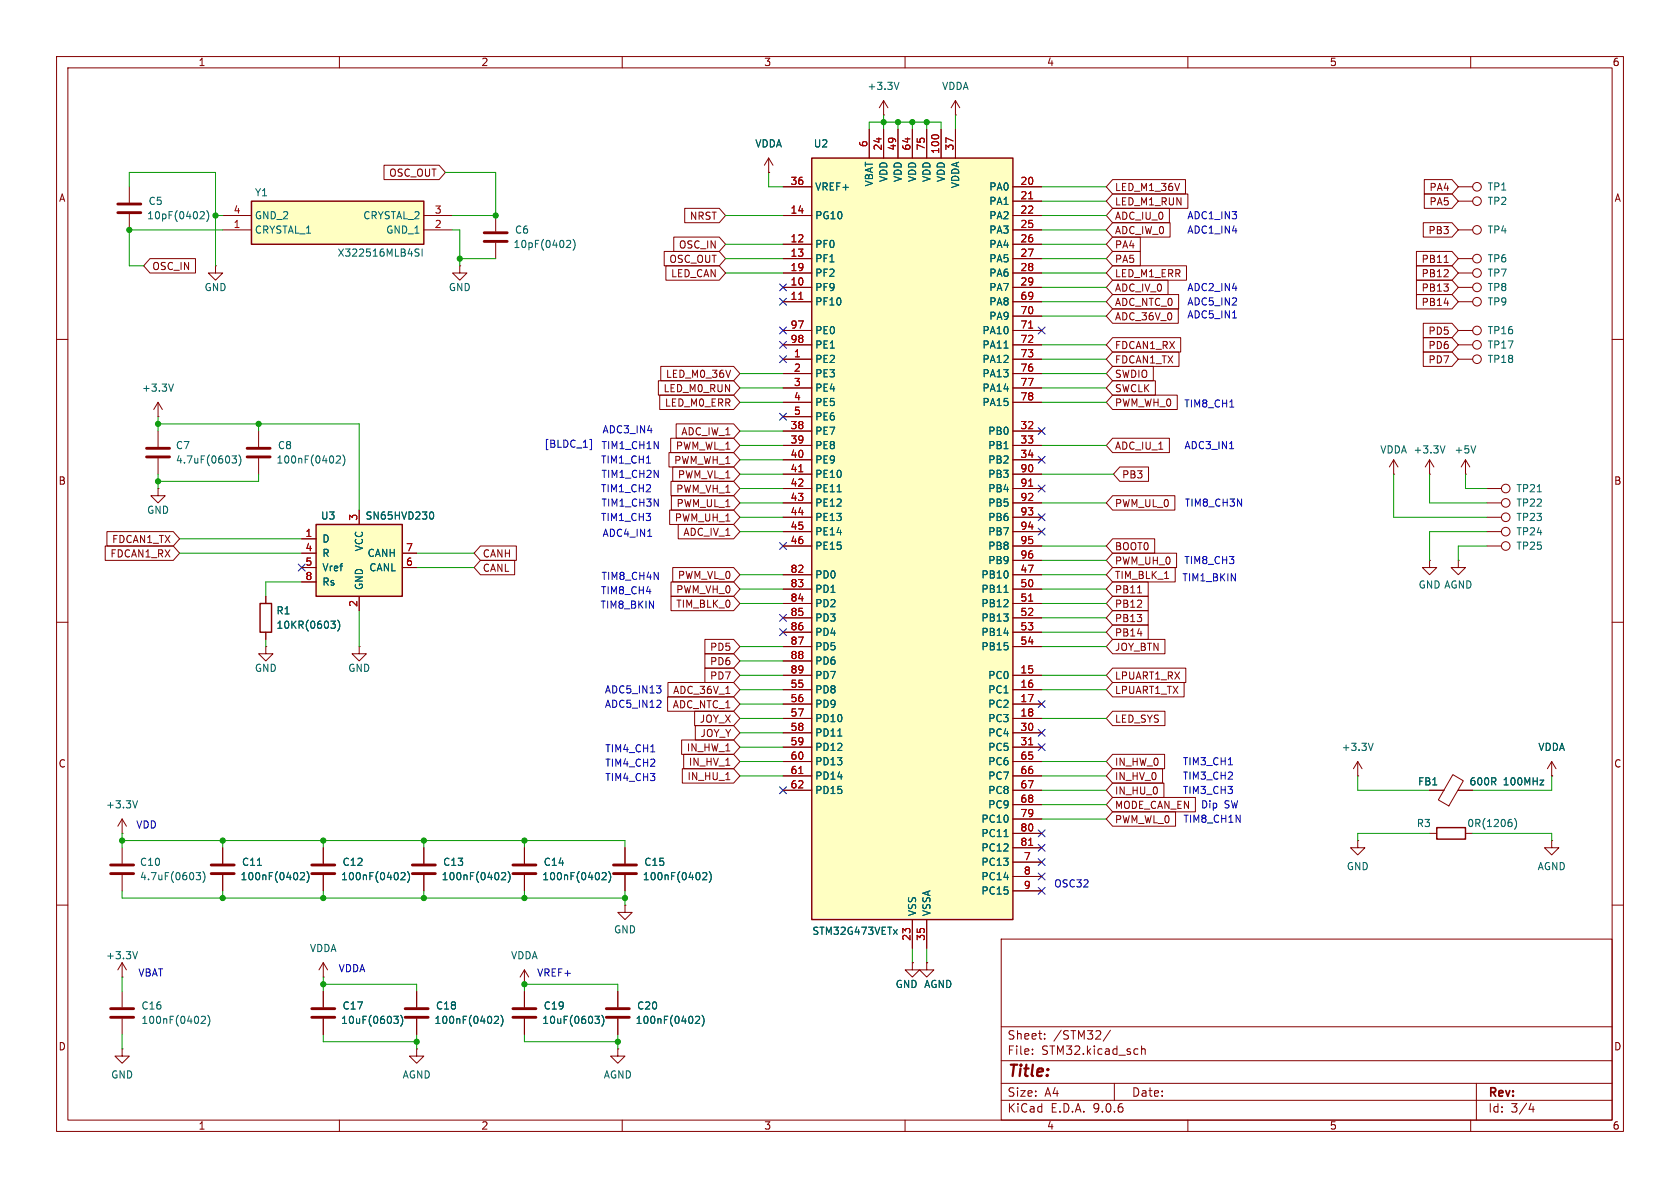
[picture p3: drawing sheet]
<svg xmlns="http://www.w3.org/2000/svg" width="297mm" height="210mm" viewBox="0 0 297 210" stroke-linecap="round" stroke-linejoin="round" font-family="sans-serif">
<g fill="none" stroke="#840000" stroke-width=".18">
<path d="M10 10h277v190h-277zM12 12h273v186h-273zM60 10v2M110 10v2M156.2 17.8l-.8 1.3M156.2 17.8l.8 1.3M156.2 17.8v2.5M160 10v2M210 10v2M260 10v2M156.2 20.3h.1M257.8 35.6h2.5"/>
<path d="M257.8 50.8h2.5M257.8 53.3h2.5M257.8 48.3h2.5M257.8 58.4h2.5M10 60h2M257.8 63.5h2.5M257.8 61h2.5M285 60h2M252.7 83.8h.1M252.7 81.3l-.7 1.3M252.7 81.3l.8 1.3M252.7 81.3v2.5"/>
<path d="M10 110h2M285 110h2M92.7 149.9v2.8M92.7 154.7v2.8M240 148.6v1.3h1.3l-1.3 1.2-1.2-1.2h1.2M240 148.6h.1M10 160h2M92.7 174h.1M92.7 171.5l-.8 1.2M92.7 171.5l.8 1.2M92.7 171.5v2.5M92.7 175.3v2.8"/>
<path d="M109.2 175.3v2.8M161.3 170.2v1.3h1.3l-1.3 1.2-1.3-1.2h1.3M161.3 170.2h.1M177 166h108v32h-108zM285 160h2M60 198v2M92.7 180.1v2.8M109.2 185.4v1.3h1.3l-1.3 1.3-1.3-1.3h1.3M109.2 185.4h.1M109.2 180.1v2.8M110 198v2M160 198v2"/>
<path d="M177 194.5h108M177 191.5h108M177 187.5h108M177 181.5h108M182.5 186.3v.1M182.5 185.5v.1M184.7 183.6v.1M184.7 182.8v.1M196.3 182.1l-1.3 2M197 191.5v3M201.8 184.9v1.5M201.8 185.5l.2-.1 .4 .1 .1 .9"/>
<path d="M210 198v2M260 198v2M261 191.5v6.5M270.7 195l-.4 1.1h.9M271 195.6v1"/>
<circle cx="261.1" cy="35.6" r=".76"/>
<circle cx="261.1" cy="53.3" r=".76"/>
<circle cx="261.1" cy="48.3" r=".76"/>
<circle cx="261.1" cy="58.4" r=".76"/>
<circle cx="261.1" cy="50.8" r=".76"/>
<circle cx="261.1" cy="61" r=".76"/>
<circle cx="261.1" cy="63.5" r=".76"/>
</g>
<path d="M158.9 14.5l-.4 1.3M255.5 78.8l-.5 1.3M106.5 154.4l.4-.2 .3 .4-.8 .9h.8M107.6 154.1a1.46 1.46 0 0 1 0 1.9M105.2 179.6h.8l-.5 .5 .4 .2 .1 .4-.3 .2h-.3M106.4 179.5a1.46 1.46 0 0 1 0 1.9M123 179.8l.4-.2 .3 .4-.8 .9h.8M124.1 179.5a1.46 1.46 0 0 1 0 1.9" fill="none" stroke="#006464" stroke-width=".18"/>
<path d="M90.7 152.9h4M90.7 154.4h4M90.7 178.3h4M90.7 179.8h4M107.2 178.3h4.1M107.2 179.8h4.1" fill="none" stroke="#840000" stroke-width=".51"/>
<path d="M143.5 27.9h35.6v134.7h-35.6z" fill="#ffffc2"/>
<path d="M143.5 27.9h35.6v134.7h-35.6zM46 106.7h2v5.1h-2zM254 146.3h5.1v2h-5.1z" fill="none" stroke="#840000" stroke-width=".25"/>
<g fill="none" stroke="#840000" stroke-width=".18">
<path d="M168.9 17.8v2.5M168.9 17.8l-.8 1.3M168.9 17.8l.8 1.3M22.9 33v2.8M22.9 37.8v2.8M87.6 38.1v2.8M135.9 30.5h.1M135.9 27.9l-.8 1.3M135.9 27.9l.8 1.3M135.9 27.9v2.6M138.4 33h5.1M138.4 38.1h5.1"/>
<path d="M153.7 22.9v5M156.2 22.9v5M158.7 22.9v5M161.3 22.9v5M163.8 22.9v5M166.4 22.9v5M168.9 20.3h.1M168.9 22.9v5M179.1 33h5M179.1 38.1h5M179.1 35.6h5M257.8 33h2.5"/>
<path d="M38.1 47v1.3h1.3l-1.3 1.2-1.3-1.2h1.3M38.1 47h.1M81.3 47v1.3h1.2l-1.2 1.2-1.3-1.2h1.3M81.3 47h.1M87.6 42.9v2.8M138.4 43.2h5.1M138.4 45.7h5.1M138.4 48.3h5.1M138.4 50.8h5.1M138.4 53.3h5.1M138.4 58.4h5.1M179.1 43.2h5"/>
<path d="M179.1 45.7h5M179.1 48.3h5M179.1 50.8h5M179.1 53.3h5M179.1 58.4h5M179.1 40.6h5M179.1 55.9h5M257.8 45.7h2.5M257.8 40.6h2.5M27.9 73.7h.1M27.9 71.1l-.7 1.3M27.9 71.1l.8 1.3"/>
<path d="M27.9 71.1v2.6M27.9 76.2v2.8M45.7 76.2v2.8M138.4 61h5.1M138.4 63.5h5.1M138.4 66h5.1M138.4 68.6h5.1M138.4 71.1h5.1M138.4 73.7h5.1M138.4 76.2h5.1M138.4 78.7h5.1M179.1 61h5"/>
<path d="M179.1 63.5h5M179.1 66h5M179.1 68.6h5M179.1 71.1h5M179.1 76.2h5M179.1 78.7h5M27.9 86.4v1.2h1.3l-1.3 1.3-1.2-1.3h1.2M27.9 86.4h.1M27.9 81v2.8M45.7 81v2.8M138.4 81.3h5.1M138.4 83.8h5.1"/>
<path d="M138.4 86.4h5.1M138.4 88.9h5.1M138.4 91.4h5.1M138.4 94h5.1M138.4 96.5h5.1M179.1 81.3h5M179.1 83.8h5M179.1 86.4h5M179.1 88.9h5M179.1 91.4h5M179.1 94h5M179.1 96.5h5"/>
<path d="M179.1 99.1h5M246.4 83.8h.1M246.4 81.3l-.8 1.3M246.4 81.3l.7 1.3M246.4 81.3v2.5M252.7 99.1v1.2h1.3l-1.3 1.3-1.2-1.3h1.2M252.7 99.1h.1M257.8 99.1v1.2h1.3l-1.3 1.3-1.3-1.3h1.3M257.8 99.1h.1M259.1 83.8h.1M259.1 81.3l-.8 1.3M259.1 81.3l.7 1.3"/>
<path d="M259.1 81.3v2.5M262.9 86.4h2.5M262.9 88.9h2.5M262.9 91.4h2.5M262.9 94h2.5M262.9 96.5h2.5M47 105.4v1.3M47 111.8v1.2M63.5 114.3v1.3h1.3l-1.3 1.2-1.3-1.2h1.3M63.5 114.3h.1M138.4 101.6h5.1M138.4 104.1h5.1"/>
<path d="M138.4 106.7h5.1M138.4 109.2h5.1M138.4 111.8h5.1M138.4 114.3h5.1M138.4 116.8h5.1M138.4 119.4h5.1M179.1 101.6h5M179.1 104.1h5M179.1 106.7h5M179.1 109.2h5M179.1 111.8h5M179.1 114.3h5"/>
<path d="M179.1 119.4h5M138.4 121.9h5.1M138.4 124.5h5.1M138.4 127h5.1M138.4 129.5h5.1M138.4 132.1h5.1M138.4 134.6h5.1M138.4 137.2h5.1M138.4 139.7h5.1M179.1 121.9h5M179.1 124.5h5M179.1 127h5"/>
<path d="M179.1 129.5h5M179.1 132.1h5M179.1 134.6h5M179.1 137.2h5M179.1 139.7h5M240 137.2h.1M240 134.6l-.7 1.3M240 134.6l.8 1.3M240 134.6v2.6M252.7 139.7h2.6M256.8 136.9l1.9 1.1-2.6 4.5-1.8-1.1zM257.8 139.7h2.5"/>
<path d="M274.3 137.2h.1M274.3 134.6l-.7 1.3M274.3 134.6l.8 1.3M274.3 134.6v2.6M21.6 147.3h.1M21.6 144.8l-.8 1.3M21.6 144.8l.8 1.3M21.6 144.8v2.5M21.6 149.9v2.8M21.6 154.7v2.8M39.4 149.9v2.8M39.4 154.7v2.8"/>
<path d="M57.1 149.9v2.8M57.1 154.7v2.8M110.5 149.9v2.8M110.5 154.7v2.8M179.1 142.2h5M179.1 144.8h5M179.1 147.3h5M179.1 149.9h5M179.1 152.4h5M179.1 154.9h5M179.1 157.5h5M252.7 147.3h1.3"/>
<path d="M274.3 148.6v1.3h1.3l-1.3 1.2-1.3-1.2h1.3M274.3 148.6h.1M21.6 172.7h.1M21.6 170.2v2.5M21.6 175.3v2.8M21.6 170.2l-.8 1.3M21.6 170.2l.8 1.3M57.1 172.7h.1M57.1 170.2v2.5M57.1 175.3v2.8M57.1 170.2l-.7 1.3M57.1 170.2l.8 1.3"/>
<path d="M73.7 175.3v2.8M110.5 160v1.3h1.3l-1.3 1.3-1.3-1.3h1.3M110.5 160h.1M161.3 162.6v5M163.8 170.2v1.3h1.3l-1.3 1.2-1.2-1.2h1.2M163.8 170.2h.1M163.8 162.6v5M21.6 185.4v1.3h1.3l-1.3 1.3-1.3-1.3h1.3M21.6 185.4h.1M21.6 180.1v2.8M57.1 180.1v2.8M73.7 185.4v1.3h1.2l-1.2 1.3-1.3-1.3h1.3"/>
<path d="M73.7 185.4h.1M73.7 180.1v2.8"/>
<circle cx="261.1" cy="33" r=".76"/>
<circle cx="261.1" cy="40.6" r=".76"/>
<circle cx="261.1" cy="45.7" r=".76"/>
<circle cx="266.2" cy="94" r=".76"/>
<circle cx="266.2" cy="86.4" r=".76"/>
<circle cx="266.2" cy="96.5" r=".76"/>
<circle cx="266.2" cy="91.4" r=".76"/>
<circle cx="266.2" cy="88.9" r=".76"/>
</g>
<path d="M181.9 35.1h.7M141.2 52.9h.7M181.9 58h.7M141.2 83.4h.7M181.9 85.9h.7M181.9 106.3h.7M141.2 136.7h.7M181.9 131.7h.7M181.9 149.4h.7" fill="none" stroke="#a90000" stroke-width=".18"/>
<g fill="none" stroke="#006464" stroke-width=".18">
<path d="M35.5 37.5l.4-.1 .2 .4-.8 .9h.8M36.5 37.2a1.46 1.46 0 0 1 0 2M100.2 42.6l.4-.1 .3 .4-.8 .9h.8M101.3 42.3a1.46 1.46 0 0 1 0 1.9M30.7 67.9l-.5 1.3M177.5 61.5h.7M260.9 78.8l-.4 1.3M41 80.6h.8l-.4 .5 .3 .1v.5l-.1 .2-.5-.1M42.2 80.4a1.46 1.46 0 0 1 0 1.9M59.5 80.7l.4-.1 .3 .4-.8 .9h.8M60.6 80.4a1.46 1.46 0 0 1 0 1.9M148 86.9h.7"/>
<path d="M271.8 86.9h.7M58.5 109.8h.8l-.4 .5 .3 .1 .1 .4-.3 .3h-.3M59.7 109.6a1.46 1.46 0 0 1 0 2M177.5 104.7h.7M148.1 130.1h.7M242.8 131.4l-.5 1.3M272.3 137.9h.6l-.6 .9h.6M24.3 141.5l-.4 1.3M34.7 154.2h.8l-.5 .5 .4 .2v.5l-.2 .1h-.5M35.9 154.1a1.46 1.46 0 0 1 0 1.9M45.5 153h.7M53.1 154.4l.5-.2 .2 .4-.7 .9h.7"/>
<path d="M54.3 154.1a1.46 1.46 0 0 1 0 1.9M70.9 154.4l.5-.2 .2 .4-.8 .9h.8M72 154.1a1.46 1.46 0 0 1 0 1.9M124.2 154.4l.5-.2 .3 .4-.8 .9h.8M125.4 154.1a1.46 1.46 0 0 1 0 1.9M177.5 147.9h.7M267 144.9h.2M267.1 145.3l.2 .3v.3l-.2 .2M267.7 144.7a1.46 1.46 0 0 1 0 1.9M24.3 168.2l-.4 1.3M35.6 179.8l.5-.2 .2 .4-.8 .9h.8M36.7 179.5a1.46 1.46 0 0 1 0 1.9"/>
<path d="M69.6 179.6h.8l-.4 .5 .3 .2 .1 .4-.2 .2h-.4M70.8 179.5a1.46 1.46 0 0 1 0 1.9M87.4 179.8l.5-.2 .2 .4-.8 .9h.8M88.6 179.5a1.46 1.46 0 0 1 0 1.9M158 164.3l.6 .9M158.6 164.3l-.6 .9"/>
</g>
<g fill="none" stroke="#840000" stroke-width=".51">
<path d="M20.8 36.1h4.1M20.8 37.6h4.1M85.6 41.1h4.1M85.6 42.7h4.1M25.9 79.2h4.1M43.7 79.2h4.1M25.9 80.8h4.1M43.7 80.8h4.1M19.6 152.9h4M19.6 154.4h4M37.3 152.9h4.1M37.3 154.4h4.1"/>
<path d="M55.1 152.9h4.1M55.1 154.4h4.1M108.5 152.9h4M108.5 154.4h4M19.6 178.3h4M19.6 179.8h4M55.1 178.3h4.1M55.1 179.8h4.1M71.6 178.3h4.1M71.6 179.8h4.1"/>
</g>
<path d="M55.9 92.7h15.2v12.7h-15.2z" fill="#ffffc2"/>
<path d="M55.9 92.7h15.2v12.7h-15.2z" fill="none" stroke="#840000" stroke-width=".25"/>
<path d="M53.3 95.3h2.6M53.3 97.8h2.6M63.5 90.2v2.5M71.1 97.8h2.6M53.3 100.3h2.6M53.3 102.9h2.6M63.5 105.4v2.6M71.1 100.3h2.6" fill="none" stroke="#840000" stroke-width=".18"/>
<path d="M76.1 90.6l.1-.1a.68 .68 0 0 1 .5 .6 .68 .68 0 0 1-.5 .7l-.1-.1" fill="none" stroke="#006464" stroke-width=".18"/>
<path d="M44.4 35.6h30.5v7.6h-30.5z" fill="#ffffc2"/>
<path d="M44.4 35.6h30.5v7.6h-30.5z" fill="none" stroke="#840000" stroke-width=".25"/>
<g fill="none" stroke="#840000" stroke-width=".18">
<path d="M39.4 38.1h5M67.9 29.2h9.7l1.1 1.3-1.1 1.3h-9.7zM74.9 38.1h5.1M121 36.8h6.2l1.1 1.3-1.1 1.3h-6.2zM135.9 30.5h.1M138.4 38.1h5.1M138.4 33h5.1M153.7 22.9v5M156.2 22.9v5M158.7 22.9v5M161.3 22.9v5M163.8 22.9v5"/>
<path d="M166.4 22.9v5M168.9 22.9v5M179.1 38.1h5M179.1 33h5M179.1 35.6h5M196.7 39.4h10.2v2.5h-10.2l-1.1-1.3zM196.7 36.8h10v2.6h-10l-1.1-1.3zM196.7 34.3h13.3v2.5h-13.3l-1.1-1.2zM196.7 31.7h12.9v2.6h-12.9l-1.1-1.3zM251.6 39.4h5.1l1.1 1.2-1.1 1.3h-5.1zM251.8 34.3h4.9l1.1 1.3-1.1 1.2h-4.9zM251.8 31.7h4.9l1.1 1.3-1.1 1.3h-4.9z"/>
<path d="M26.5 45.7h8.1v2.6h-8.1l-1.1-1.3zM39.4 40.6h5M74.9 40.6h5.1M117.4 44.4h9.8l1.1 1.3-1.1 1.3h-9.8zM117.7 47h9.5l1.1 1.3-1.1 1.2h-9.5zM119.1 41.9h8.1l1.1 1.3-1.1 1.3h-8.1zM138.4 43.2h5.1M138.4 45.7h5.1M138.4 48.3h5.1M138.4 50.8h5.1M138.4 53.3h5.1M138.4 58.4h5.1"/>
<path d="M179.1 40.6h5M179.1 43.2h5M179.1 45.7h5M179.1 48.3h5M179.1 50.8h5M179.1 53.3h5M179.1 58.4h5M179.1 55.9h5M196.7 59.7h12v2.5h-12l-1.1-1.2zM196.7 54.6h11.6v2.6h-11.6l-1.1-1.3zM196.7 44.4h4.9v2.6h-4.9l-1.1-1.3zM196.7 41.9h4.9v2.6h-4.9l-1.1-1.3z"/>
<path d="M196.7 52.1h11.7v2.5h-11.7l-1.1-1.3zM196.7 47h13.1v2.5h-13.1l-1.1-1.2zM196.7 49.5h9.8v2.6h-9.8l-1.1-1.3zM250.4 52.1h6.3l1.1 1.2-1.1 1.3h-6.3zM250.4 49.5h6.3l1.1 1.3-1.1 1.3h-6.3zM250.4 47h6.3l1.1 1.3-1.1 1.2h-6.3zM250.4 44.4h6.3l1.1 1.3-1.1 1.3h-6.3zM251.6 57.1h5.1l1.1 1.3-1.1 1.3h-5.1zM251.6 59.7h5.1l1.1 1.3-1.1 1.2h-5.1zM255.3 46.4h.7M116.4 67.3h13.3l1.1 1.3-1.1 1.3h-13.3zM116.6 69.8h13.1l1.1 1.3-1.1 1.3h-13.1z"/>
<path d="M116.8 64.8h12.9l1.1 1.2-1.1 1.3h-12.9zM118.6 77.5h11.1l1.1 1.2-1.1 1.3h-11.1zM119.5 74.9h10.2l1.1 1.3-1.1 1.3h-10.2zM138.4 61h5.1M138.4 63.5h5.1M138.4 66h5.1M138.4 68.6h5.1M138.4 71.1h5.1M138.4 73.7h5.1M138.4 76.2h5.1M138.4 78.7h5.1M179.1 61h5"/>
<path d="M179.1 63.5h5M179.1 66h5M179.1 68.6h5M179.1 71.1h5M179.1 76.2h5M179.1 78.7h5M196.7 69.8h11.4v2.6h-11.4l-1.1-1.3zM196.7 67.3h7.6v2.6h-7.6l-1.1-1.3zM196.7 64.8h7.2v2.5h-7.2l-1.1-1.3zM196.7 62.2h11.7v2.6h-11.7l-1.1-1.3zM196.7 77.5h10v2.5h-10l-1.1-1.3zM251.6 62.2h5.1l1.1 1.3-1.1 1.3h-5.1z"/>
<path d="M18.6 96.5h12l1.1 1.3-1.1 1.3h-12zM18.9 94h11.7l1.1 1.3-1.1 1.2h-11.7zM53.3 95.3h2.6M53.3 97.8h2.6M63.5 90.2v2.5M71.1 97.8h2.6M84.9 99.1h6.1v2.5h-6.1l-1.1-1.3zM84.9 96.5h6.4v2.6h-6.4l-1.1-1.3zM118.3 80h11.4l1.1 1.3-1.1 1.3h-11.4zM118.4 90.2h11.3l1.1 1.2-1.1 1.3h-11.3zM118.6 85.1h11.1l1.1 1.3-1.1 1.2h-11.1zM118.7 87.6h11l1.1 1.3-1.1 1.3h-11z"/>
<path d="M118.9 82.5h10.8l1.1 1.3-1.1 1.3h-10.8zM119.9 92.7h9.8l1.1 1.3-1.1 1.3h-9.8zM138.4 81.3h5.1M138.4 83.8h5.1M138.4 86.4h5.1M138.4 88.9h5.1M138.4 91.4h5.1M138.4 94h5.1M138.4 96.5h5.1M179.1 81.3h5M179.1 83.8h5M179.1 86.4h5"/>
<path d="M179.1 88.9h5M179.1 91.4h5M179.1 94h5M179.1 96.5h5M179.1 99.1h5M196.7 87.6h11v2.6h-11l-1.1-1.3zM196.7 97.8h11.3v2.5h-11.3l-1.1-1.2zM196.7 95.2h7.4v2.6h-7.4l-1.1-1.3zM198 82.5h5v2.6h-5l-1.2-1.3zM47 114.3v1.3h1.3l-1.3 1.2-1.3-1.2h1.3M47 114.3h.1M47 105.4v1.3"/>
<path d="M47 111.8v1.2M53.3 100.3h2.6M53.3 102.9h2.6M63.5 105.4v2.6M71.1 100.3h2.6M118.6 102.9h11.1l1.1 1.2-1.1 1.3h-11.1zM118.6 105.4h11.1l1.1 1.3-1.1 1.3h-11.1zM118.9 100.3h10.8l1.1 1.3-1.1 1.3h-10.8zM124.6 118.1h5.1l1.1 1.3-1.1 1.3h-5.1zM124.6 115.6h5.1l1.1 1.2-1.1 1.3h-5.1zM124.6 113h5.1l1.1 1.3-1.1 1.3h-5.1zM138.4 101.6h5.1"/>
<path d="M138.4 104.1h5.1M138.4 106.7h5.1M138.4 109.2h5.1M138.4 111.8h5.1M138.4 114.3h5.1M138.4 116.8h5.1M138.4 119.4h5.1M179.1 101.6h5M179.1 104.1h5M179.1 106.7h5M179.1 109.2h5M179.1 111.8h5"/>
<path d="M179.1 114.3h5M179.1 119.4h5M196.7 118.1h12.9v2.6h-12.9l-1.1-1.3zM196.7 110.5h6.3v2.5h-6.3l-1.1-1.2zM196.7 113h9.2v2.6h-9.2l-1.1-1.3zM196.7 100.3h11.1v2.6h-11.1l-1.1-1.3zM196.7 105.4h6.3v2.6h-6.3l-1.1-1.3zM196.7 107.9h6.3v2.6h-6.3l-1.1-1.3zM196.7 102.9h6.3v2.5h-6.3l-1.1-1.3zM201.1 104.8h.7M118 123.2h11.7l1.1 1.3-1.1 1.2h-11.7zM118.1 120.6h11.6l1.1 1.3-1.1 1.3h-11.6z"/>
<path d="M120.5 130.8h9.2l1.1 1.3-1.1 1.3h-9.2zM120.6 135.9h9.1l1.1 1.3-1.1 1.2h-9.1zM120.9 133.3h8.8l1.1 1.3-1.1 1.3h-8.8zM122.8 125.7h6.9l1.1 1.3-1.1 1.3h-6.9zM122.9 128.3h6.8l1.1 1.2-1.1 1.3h-6.8zM128.3 137.8h.7M128.3 122.6h.7M138.4 139.7h5.1M138.4 121.9h5.1M138.4 124.5h5.1M138.4 127h5.1M138.4 129.5h5.1"/>
<path d="M138.4 132.1h5.1M138.4 134.6h5.1M138.4 137.2h5.1M179.1 139.7h5M179.1 121.9h5M179.1 124.5h5M179.1 127h5M179.1 129.5h5M179.1 132.1h5M179.1 134.6h5M179.1 137.2h5M196.7 135.9h8.8v2.5h-8.8l-1.1-1.2z"/>
<path d="M196.7 125.7h9.2v2.6h-9.2l-1.1-1.3zM196.7 133.3h9.2v2.6h-9.2l-1.1-1.3zM196.7 120.6h12.6v2.6h-12.6l-1.1-1.3zM196.7 138.4h9.1v2.6h-9.1l-1.1-1.3zM252.7 139.7h2.6M257.8 139.7h2.5M274.3 137.2h.1M39.4 149.9v2.8M39.4 154.7v2.8M57.1 149.9v2.8M57.1 154.7v2.8M74.9 149.9v2.8"/>
<path d="M74.9 154.7v2.8M92.7 149.9v2.8M92.7 154.7v2.8M110.5 149.9v2.8M110.5 154.7v2.8M179.1 142.2h5M179.1 144.8h5M179.1 147.3h5M179.1 149.9h5M179.1 152.4h5M179.1 154.9h5M179.1 157.5h5"/>
<path d="M196.7 141h14.6v2.5h-14.6l-1.1-1.3zM196.7 143.5h11.1v2.6h-11.1l-1.1-1.3zM57.1 175.3v2.8M73.7 175.3v2.8M92.7 175.3v2.8M109.2 175.3v2.8M161.3 170.2h.1M161.3 162.6v5M163.8 170.2h.1M163.8 162.6v5M57.1 180.1v2.8M73.7 180.1v2.8"/>
<path d="M92.7 180.1v2.8M109.2 180.1v2.8"/>
</g>
<g fill="none" stroke="#006464" stroke-width=".18">
<path d="M73.4 44.5l.6 .2 .1 .3-.3 .3-.4-.1M74.1 44.1l-.5-.1-.2 .1M74.6 44v1.3M177.5 61.5h.7M76.1 90.6l.1-.1a.68 .68 0 0 1 .5 .6 .68 .68 0 0 1-.5 .7l-.1-.1M148 86.9h.7M58.5 109.8h.8l-.4 .5 .3 .1 .1 .4-.3 .3h-.3M59.7 109.6a1.46 1.46 0 0 1 0 2M177.5 104.7h.7M148.1 130.1h.7M272.3 137.9h.6l-.6 .9h.6M45.5 153h.7"/>
<path d="M53.1 154.4l.5-.2 .2 .4-.7 .9h.7M54.3 154.1a1.46 1.46 0 0 1 0 1.9M70.9 154.4l.5-.2 .2 .4-.8 .9h.8M72 154.1a1.46 1.46 0 0 1 0 1.9M88.7 154.4l.5-.2 .2 .4-.8 .9h.8M89.8 154.1a1.46 1.46 0 0 1 0 1.9M106.5 154.4l.4-.2 .3 .4-.8 .9h.8M107.6 154.1a1.46 1.46 0 0 1 0 1.9M124.2 154.4l.5-.2 .3 .4-.8 .9h.8M125.4 154.1a1.46 1.46 0 0 1 0 1.9M177.5 147.9h.7M69.6 179.6h.8l-.4 .5 .3 .2 .1 .4-.2 .2h-.4"/>
<path d="M70.8 179.5a1.46 1.46 0 0 1 0 1.9M87.4 179.8l.5-.2 .2 .4-.8 .9h.8M88.6 179.5a1.46 1.46 0 0 1 0 1.9M105.2 179.6h.8l-.5 .5 .4 .2 .1 .4-.3 .2h-.3M106.4 179.5a1.46 1.46 0 0 1 0 1.9M123 179.8l.4-.2 .3 .4-.8 .9h.8M124.1 179.5a1.46 1.46 0 0 1 0 1.9M158 164.3l.6 .9M158.6 164.3l-.6 .9"/>
</g>
<path d="M72.9 152.9h4.1M72.9 154.4h4.1" fill="none" stroke="#840000" stroke-width=".51"/>
<g fill="none" stroke="#009600" stroke-width=".18">
<path d="M22.9 33v-2.5h15.2v16.5M38.1 38.1h1.3M78.7 30.5h8.9v7.6h-7.6M128.3 38.1h10.1M135.9 30.5v2.5h2.5M153.7 22.9v-1.3h12.7v1.3M156.2 20.3v2.6M158.7 21.6v1.3M161.3 21.6v1.3M163.8 21.6v1.3M168.9 20.3v2.6M184.1 35.6h11.5"/>
<path d="M184.1 38.1h11.5M184.1 33h11.5M39.4 40.6h-16.5v6.4h2.5M80 40.6h1.3v6.4M81.3 45.7h6.3M128.3 43.2h10.1M128.3 45.7h10.1M128.3 48.3h10.1M184.1 43.2h11.5M184.1 40.6h11.5M184.1 45.7h11.5M184.1 48.3h11.5"/>
<path d="M184.1 50.8h11.5M184.1 55.9h11.5M184.1 53.3h11.5M27.9 73.7v2.5M27.9 74.9h35.6v15.3M45.7 74.9v1.3M130.8 78.7h7.6M130.8 68.6h7.6M130.8 71.1h7.6M130.8 76.2h7.6M130.8 66h7.6M184.1 78.7h11.5"/>
<path d="M184.1 68.6h11.5M184.1 71.1h11.5M184.1 66h11.5M184.1 61h11.5M184.1 63.5h11.5M27.9 83.8v2.6M31.7 97.8h21.6M31.7 95.3h21.6M45.7 83.8v1.3h-17.8M73.7 97.8h10.1M130.8 86.4h7.6M130.8 94h7.6"/>
<path d="M130.8 83.8h7.6M130.8 81.3h7.6M130.8 88.9h7.6M130.8 91.4h7.6M184.1 83.8h12.7M184.1 88.9h11.5M184.1 96.5h11.5M184.1 99.1h11.5M246.4 83.8v7.6h16.5M252.7 83.8v5.1h10.2M259.1 83.8v2.6h3.8M262.9 94h-10.2v5.1"/>
<path d="M262.9 96.5h-5.1v2.6M47 113v1.3M53.3 102.9h-6.3v2.5M63.5 108v6.3M73.7 100.3h10.1M130.8 101.6h7.6M130.8 106.7h7.6M130.8 104.1h7.6M130.8 114.3h7.6M130.8 116.8h7.6M130.8 119.4h7.6M184.1 101.6h11.5"/>
<path d="M184.1 106.7h11.5M184.1 104.1h11.5M184.1 114.3h11.5M184.1 119.4h11.5M184.1 111.8h11.5M184.1 109.2h11.5M130.8 127h7.6M130.8 134.6h7.6M130.8 137.2h7.6M130.8 132.1h7.6M130.8 124.5h7.6M130.8 121.9h7.6"/>
<path d="M130.8 129.5h7.6M184.1 139.7h11.5M184.1 127h11.5M184.1 134.6h11.5M184.1 137.2h11.5M184.1 121.9h11.5M240 137.2v2.5h12.7M274.3 137.2v2.5h-14M21.6 157.5v1.3h88.9M21.6 148.6h88.9v1.3M21.6 147.3v2.6M39.4 148.6v1.3"/>
<path d="M39.4 157.5v1.3M57.1 148.6v1.3M57.1 157.5v1.3M74.9 148.6v1.3M74.9 157.5v1.3M92.7 148.6v1.3M92.7 157.5v1.3M110.5 157.5v2.5M184.1 144.8h11.5M184.1 142.2h11.5M252.7 147.3h-12.7v1.3M260.3 147.3h14v1.3"/>
<path d="M21.6 172.7v2.6M57.1 174h16.6v1.3M57.1 172.7v2.6M92.7 175.3v-1.3h16.5v1.3M161.3 167.6v2.6M163.8 167.6v2.6M21.6 182.9v2.5M57.1 182.9v1.3h16.6M73.7 182.9v2.5M92.7 182.9v1.3h16.5M109.2 182.9v2.5"/>
</g>
<g fill="none" stroke="#000084" stroke-width=".18">
<path d="M137.8 50.2l1.2 1.2M137.8 57.8l1.2 1.2M137.8 52.7l1.2 1.2M139 50.2l-1.2 1.2M139 57.8l-1.2 1.2M139 52.7l-1.2 1.2M183.5 57.8l1.3 1.2M184.8 57.8l-1.3 1.2M137.8 73.1l1.2 1.2M137.8 60.4l1.2 1.2M137.8 62.9l1.2 1.2M139 73.1l-1.2 1.2"/>
<path d="M139 60.4l-1.2 1.2M139 62.9l-1.2 1.2M183.5 75.6l1.3 1.2M184.8 75.6l-1.3 1.2M52.7 99.7l1.2 1.2M53.9 99.7l-1.2 1.2M137.8 95.9l1.2 1.2M139 95.9l-1.2 1.2M183.5 90.8l1.3 1.2M183.5 93.4l1.3 1.2M183.5 85.8l1.3 1.2M183.5 80.7l1.3 1.2"/>
<path d="M184.8 90.8l-1.3 1.2M184.8 93.4l-1.3 1.2M184.8 85.8l-1.3 1.2M184.8 80.7l-1.3 1.2M137.8 108.6l1.2 1.2M137.8 111.2l1.2 1.2M139 108.6l-1.2 1.2M139 111.2l-1.2 1.2M137.8 139.1l1.2 1.2M139 139.1l-1.2 1.2M183.5 128.9l1.3 1.2M183.5 131.5l1.3 1.2"/>
<path d="M183.5 123.9l1.3 1.2M184.8 128.9l-1.3 1.2M184.8 131.5l-1.3 1.2M184.8 123.9l-1.3 1.2M183.5 149.3l1.3 1.2M183.5 151.8l1.3 1.2M183.5 146.7l1.3 1.2M183.5 156.9l1.3 1.2M183.5 154.3l1.3 1.2M184.8 149.3l-1.3 1.2M184.8 151.8l-1.3 1.2M184.8 146.7l-1.3 1.2"/>
<path d="M184.8 156.9l-1.3 1.2M184.8 154.3l-1.3 1.2"/>
</g>
<path d="M217.9 56.2h.7M104.3 77.7h.3v1.8h-.3M217.4 79.3h.7M217.4 72h.7M114.3 81.9h.7M114.5 94.8h.7M115 132.9h.8M116.1 125h.8M116.1 121.2h.8l-.5 .5M116.8 123.9v.4M116.8 121.8v.6M217.2 135.2h.7" fill="none" stroke="#0000c2" stroke-width=".18"/>
<path d="M181.9 35.1h.7M141.2 52.9h.7M181.9 58h.7M141.2 83.4h.7M181.9 85.9h.7M181.9 106.3h.7M141.2 136.7h.7M181.9 131.7h.7M181.9 149.4h.7" fill="none" stroke="#a90000" stroke-width=".18"/>
<g fill="#009600" stroke="#009600" stroke-width=".18">
<circle cx="158.7" cy="21.6" r=".46"/>
<circle cx="161.3" cy="21.6" r=".46"/>
<circle cx="163.8" cy="21.6" r=".46"/>
<circle cx="156.2" cy="21.6" r=".46"/>
<circle cx="92.7" cy="148.6" r=".46"/>
<circle cx="92.7" cy="158.8" r=".46"/>
<circle cx="92.7" cy="174" r=".46"/>
<circle cx="109.2" cy="184.2" r=".46"/>
<circle cx="110.5" cy="158.8" r=".46"/>
<circle cx="81.3" cy="45.7" r=".46"/>
<circle cx="87.6" cy="38.1" r=".46"/>
<circle cx="39.4" cy="158.8" r=".46"/>
<circle cx="74.9" cy="158.8" r=".46"/>
<circle cx="74.9" cy="148.6" r=".46"/>
<circle cx="57.1" cy="158.8" r=".46"/>
<circle cx="39.4" cy="148.6" r=".46"/>
<circle cx="21.6" cy="148.6" r=".46"/>
<circle cx="57.1" cy="174" r=".46"/>
<circle cx="73.7" cy="184.2" r=".46"/>
<circle cx="27.9" cy="74.9" r=".46"/>
<circle cx="45.7" cy="74.9" r=".46"/>
<circle cx="38.1" cy="38.1" r=".46"/>
<circle cx="22.9" cy="40.6" r=".46"/>
<circle cx="27.9" cy="85.1" r=".46"/>
<circle cx="57.1" cy="148.6" r=".46"/>
</g>
<text font-size="2.8" fill="#840000" x="178" y="190.9">Title:</text>
<g font-size="2.1" fill="#840000">
<text x="178" y="184">Sheet:</text>
<text x="186.2" y="184">/STM32/</text>
<text x="178" y="186.7">File:</text>
<text x="184.1" y="186.7">STM32.kicad_sch</text>
<text x="178" y="196.9">KiCad</text>
<text x="178" y="194.1">Size:</text>
<text x="184.7" y="194.1">A4</text>
<text x="185.7" y="196.9">E.D.A.</text>
<text x="193.3" y="196.9">9.0.6</text>
<text x="200" y="194.1">Date:</text>
<text x="263" y="194.3">Rev:</text>
<text x="263" y="196.9">Id:</text>
<text x="267.1" y="196.9">3/4</text>
</g>
<g font-size="1.8" fill="#840000">
<text x="35" y="11.9">1</text>
<text x="85" y="11.9">2</text>
<text x="135" y="11.9">3</text>
<text x="185" y="11.9">4</text>
<text x="235" y="11.9">5</text>
<text x="285" y="11.9">6</text>
<text x="10.3" y="35.9">A</text>
<text x="68.7" y="31.4">OSC_OUT</text>
<text x="197" y="34">LED_M1_36V</text>
<text x="252.6" y="34">PA4</text>
<text x="285.3" y="35.9">A</text>
<text x="121.9" y="39.1">NRST</text>
<text x="197" y="41.6">ADC_IW_0</text>
<text x="197" y="39.1">ADC_IU_0</text>
<text x="197" y="36.5">LED_M1_RUN</text>
<text x="252.4" y="41.6">PB3</text>
<text x="252.6" y="36.5">PA5</text>
<text x="26.8" y="47.9">OSC_IN</text>
<text x="118.2" y="46.7">OSC_OUT</text>
<text x="119.9" y="44.1">OSC_IN</text>
<text x="197" y="46.7">PA5</text>
<text x="197" y="44.1">PA4</text>
<text x="251.2" y="46.7">PB11</text>
<text x="118.5" y="49.2">LED_CAN</text>
<text x="197" y="49.2">LED_M1_ERR</text>
<text x="197" y="51.8">ADC_IV_0</text>
<text x="251.2" y="51.8">PB13</text>
<text x="251.2" y="49.2">PB12</text>
<text x="197" y="56.8">ADC_36V_0</text>
<text x="197" y="54.3">ADC_NTC_0</text>
<text x="251.2" y="54.3">PB14</text>
<text x="252.4" y="59.4">PD5</text>
<text x="197" y="61.9">FDCAN1_RX</text>
<text x="197" y="64.5">FDCAN1_TX</text>
<text x="252.4" y="61.9">PD6</text>
<text x="252.4" y="64.5">PD7</text>
<text x="117.2" y="69.5">LED_M0_RUN</text>
<text x="117.6" y="67">LED_M0_36V</text>
<text x="197" y="69.5">SWCLK</text>
<text x="197" y="67">SWDIO</text>
<text x="117.4" y="72.1">LED_M0_ERR</text>
<text x="120.3" y="77.2">ADC_IW_1</text>
<text x="197" y="72.1">PWM_WH_0</text>
<text x="119.1" y="82.2">PWM_WH_1</text>
<text x="119.4" y="79.7">PWM_WL_1</text>
<text x="197" y="79.7">ADC_IU_1</text>
<text x="10.3" y="85.9">B</text>
<text x="119.4" y="87.3">PWM_VH_1</text>
<text x="119.5" y="89.9">PWM_UL_1</text>
<text x="119.7" y="84.8">PWM_VL_1</text>
<text x="197" y="89.9">PWM_UL_0</text>
<text x="198.3" y="84.8">PB3</text>
<text x="285.3" y="85.9">B</text>
<text x="119.2" y="92.4">PWM_UH_1</text>
<text x="120.7" y="94.9">ADC_IV_1</text>
<text x="19.4" y="98.7">FDCAN1_RX</text>
<text x="19.7" y="96.2">FDCAN1_TX</text>
<text x="85.2" y="101.3">CANL</text>
<text x="85.2" y="98.7">CANH</text>
<text x="197" y="100">PWM_UH_0</text>
<text x="197" y="97.5">BOOT0</text>
<text x="119.4" y="105.1">PWM_VH_0</text>
<text x="119.4" y="107.6">TIM_BLK_0</text>
<text x="119.7" y="102.6">PWM_VL_0</text>
<text x="197" y="102.6">TIM_BLK_1</text>
<text x="197" y="107.6">PB12</text>
<text x="197" y="105.1">PB11</text>
<text x="197" y="112.7">PB14</text>
<text x="197" y="110.2">PB13</text>
<text x="125.4" y="117.8">PD6</text>
<text x="125.4" y="115.3">PD5</text>
<text x="197" y="115.3">JOY_BTN</text>
<text x="118.8" y="125.4">ADC_NTC_1</text>
<text x="118.9" y="122.9">ADC_36V_1</text>
<text x="125.4" y="120.3">PD7</text>
<text x="197" y="122.9">LPUART1_TX</text>
<text x="197" y="120.3">LPUART1_RX</text>
<text x="123.6" y="128">JOY_X</text>
<text x="123.7" y="130.5">JOY_Y</text>
<text x="197" y="128">LED_SYS</text>
<text x="10.3" y="135.9">C</text>
<text x="121.3" y="133">IN_HW_1</text>
<text x="121.7" y="135.6">IN_HV_1</text>
<text x="197" y="135.6">IN_HW_0</text>
<text x="285.3" y="135.9">C</text>
<text x="121.4" y="138.1">IN_HU_1</text>
<text x="197" y="138.1">IN_HV_0</text>
<text x="197" y="140.7">IN_HU_0</text>
<text x="197" y="143.2">MODE_CAN_EN</text>
<text x="197" y="145.7">PWM_WL_0</text>
<text x="10.3" y="185.9">D</text>
<text x="285.3" y="185.9">D</text>
<text x="35" y="199.9">1</text>
<text x="85" y="199.9">2</text>
<text x="135" y="199.9">3</text>
<text x="185" y="199.9">4</text>
<text x="235" y="199.9">5</text>
<text x="285" y="199.9">6</text>
</g>
<g font-size="1.8" fill="#006464">
<text x="153.3" y="16.1">+3.3V</text>
<text x="166.4" y="16.1">VDDA</text>
<text x="133.4" y="26.3">VDDA</text>
<text x="143.8" y="26.3">U2</text>
<text x="45" y="34.9">Y1</text>
<text x="144" y="33.9">VREF+</text>
<text x="154.5" y="33.1" transform="rotate(-90 154.5 33.1)">VBAT</text>
<text x="157.1" y="32.3" transform="rotate(-90 157.1 32.3)">VDD</text>
<text x="159.6" y="32.3" transform="rotate(-90 159.6 32.3)">VDD</text>
<text x="162.2" y="32.3" transform="rotate(-90 162.2 32.3)">VDD</text>
<text x="164.7" y="32.3" transform="rotate(-90 164.7 32.3)">VDD</text>
<text x="167.2" y="32.3" transform="rotate(-90 167.2 32.3)">VDD</text>
<text x="169.8" y="33.4" transform="rotate(-90 169.8 33.4)">VDDA</text>
<text x="174.8" y="33.9">PA0</text>
<text x="262.9" y="33.9">TP1</text>
<text x="25.9" y="39">10pF(0402)</text>
<text x="26.2" y="36.4">C5</text>
<text x="45" y="39">GND_2</text>
<text x="45" y="41.5">CRYSTAL_1</text>
<text x="64.1" y="39">CRYSTAL_2</text>
<text x="68.2" y="41.5">GND_1</text>
<text x="90.9" y="41.5">C6</text>
<text x="144" y="39">PG10</text>
<text x="174.8" y="36.4">PA1</text>
<text x="174.8" y="39">PA2</text>
<text x="174.8" y="41.5">PA3</text>
<text x="262.9" y="36.4">TP2</text>
<text x="262.9" y="41.5">TP4</text>
<text x="59.6" y="45.6">X322516MLB4SI</text>
<text x="90.7" y="44">10pF(0402)</text>
<text x="144" y="44">PF0</text>
<text x="144" y="46.6">PF1</text>
<text x="174.8" y="44">PA4</text>
<text x="174.8" y="46.6">PA5</text>
<text x="262.9" y="46.6">TP6</text>
<text x="36.1" y="51.7">GND</text>
<text x="79.2" y="51.7">GND</text>
<text x="144" y="49.1">PF2</text>
<text x="144" y="51.7">PF9</text>
<text x="174.8" y="49.1">PA6</text>
<text x="174.8" y="51.7">PA7</text>
<text x="262.9" y="51.7">TP8</text>
<text x="262.9" y="49.1">TP7</text>
<text x="144" y="54.2">PF10</text>
<text x="144" y="59.3">PE0</text>
<text x="173.6" y="59.3">PA10</text>
<text x="174.8" y="54.2">PA8</text>
<text x="174.8" y="56.7">PA9</text>
<text x="262.9" y="54.2">TP9</text>
<text x="262.9" y="59.3">TP16</text>
<text x="144" y="61.8">PE1</text>
<text x="144" y="64.4">PE2</text>
<text x="173.6" y="61.8">PA11</text>
<text x="173.6" y="64.4">PA12</text>
<text x="262.9" y="64.4">TP18</text>
<text x="262.9" y="61.8">TP17</text>
<text x="25" y="69.4">+3.3V</text>
<text x="144" y="66.9">PE3</text>
<text x="144" y="69.4">PE4</text>
<text x="144" y="72">PE5</text>
<text x="173.6" y="66.9">PA13</text>
<text x="173.6" y="69.4">PA14</text>
<text x="173.6" y="72">PA15</text>
<text x="144" y="74.5">PE6</text>
<text x="144" y="77.1">PE7</text>
<text x="174.6" y="77.1">PB0</text>
<text x="31" y="79.6">C7</text>
<text x="31" y="82.1">4.7uF(0603)</text>
<text x="48.8" y="82.1">100nF(0402)</text>
<text x="49" y="79.6">C8</text>
<text x="144" y="79.6">PE8</text>
<text x="144" y="82.1">PE9</text>
<text x="174.6" y="79.6">PB1</text>
<text x="174.6" y="82.1">PB2</text>
<text x="243.9" y="80.4">VDDA +3.3V</text>
<text x="257" y="80.4">+5V</text>
<text x="144" y="84.7">PE10</text>
<text x="144" y="87.2">PE11</text>
<text x="144" y="89.8">PE12</text>
<text x="174.6" y="84.7">PB3</text>
<text x="174.6" y="87.2">PB4</text>
<text x="174.6" y="89.8">PB5</text>
<text x="268" y="89.8">TP22</text>
<text x="268" y="87.2">TP21</text>
<text x="25.9" y="91">GND</text>
<text x="56.7" y="92">U3</text>
<text x="64.5" y="92">SN65HVD230</text>
<text x="144" y="92.3">PE13</text>
<text x="144" y="94.8">PE14</text>
<text x="174.6" y="92.3">PB6</text>
<text x="174.6" y="94.8">PB7</text>
<text x="268" y="94.8">TP24</text>
<text x="268" y="92.3">TP23</text>
<text x="56.9" y="96.1">D</text>
<text x="56.9" y="98.7">R</text>
<text x="56.9" y="101.2">Vref</text>
<text x="64.4" y="97.6" transform="rotate(-90 64.4 97.6)">VCC</text>
<text x="64.9" y="98.7">CANH</text>
<text x="65.2" y="101.2">CANL</text>
<text x="144" y="97.4">PE15</text>
<text x="174.6" y="97.4">PB8</text>
<text x="174.6" y="99.9">PB9</text>
<text x="268" y="97.4">TP25</text>
<text x="56.9" y="103.7">Rs</text>
<text x="64.4" y="104.4" transform="rotate(-90 64.4 104.4)">GND</text>
<text x="144" y="102.5">PD0</text>
<text x="144" y="105">PD1</text>
<text x="144" y="107.5">PD2</text>
<text x="173.4" y="102.5">PB10</text>
<text x="173.4" y="105">PB11</text>
<text x="173.4" y="107.5">PB12</text>
<text x="250.7" y="104.2">GND AGND</text>
<text x="48.8" y="108.8">R1</text>
<text x="48.8" y="111.4">10KR(0603)</text>
<text x="144" y="110.1">PD3</text>
<text x="144" y="112.6">PD4</text>
<text x="173.4" y="110.1">PB13</text>
<text x="173.4" y="112.6">PB14</text>
<text x="45" y="119">GND</text>
<text x="61.5" y="119">GND</text>
<text x="144" y="115.2">PD5</text>
<text x="144" y="117.7">PD6</text>
<text x="173.4" y="115.2">PB15</text>
<text x="144" y="120.2">PD7</text>
<text x="144" y="122.8">PD8</text>
<text x="144" y="125.3">PD9</text>
<text x="174.6" y="120.2">PC0</text>
<text x="174.6" y="122.8">PC1</text>
<text x="174.6" y="125.3">PC2</text>
<text x="144" y="127.9">PD10</text>
<text x="144" y="130.4">PD11</text>
<text x="174.6" y="127.9">PC3</text>
<text x="174.6" y="130.4">PC4</text>
<text x="144" y="132.9">PD12</text>
<text x="144" y="135.5">PD13</text>
<text x="174.6" y="132.9">PC5</text>
<text x="174.6" y="135.5">PC6</text>
<text x="237.1" y="132.9">+3.3V</text>
<text x="271.9" y="132.9">VDDA</text>
<text x="18.6" y="143.1">+3.3V</text>
<text x="144" y="138">PD14</text>
<text x="144" y="140.6">PD15</text>
<text x="174.6" y="138">PC7</text>
<text x="174.6" y="140.6">PC8</text>
<text x="174.6" y="143.1">PC9</text>
<text x="250.6" y="139">FB1</text>
<text x="259.7" y="139">600R</text>
<text x="265.8" y="139">100MHz</text>
<text x="173.4" y="145.6">PC10</text>
<text x="173.4" y="148.2">PC11</text>
<text x="250.4" y="146.4">R3</text>
<text x="259.3" y="146.4">0R(1206)</text>
<text x="24.6" y="153.3">C10</text>
<text x="24.6" y="155.8">4.7uF(0603)</text>
<text x="42.4" y="155.8">100nF(0402)</text>
<text x="42.7" y="153.3">C11</text>
<text x="60.2" y="155.8">100nF(0402)</text>
<text x="60.5" y="153.3">C12</text>
<text x="78" y="155.8">100nF(0402)</text>
<text x="78.2" y="153.3">C13</text>
<text x="95.8" y="155.8">100nF(0402)</text>
<text x="96" y="153.3">C14</text>
<text x="113.5" y="155.8">100nF(0402)</text>
<text x="113.8" y="153.3">C15</text>
<text x="173.4" y="150.7">PC12</text>
<text x="173.4" y="153.3">PC13</text>
<text x="173.4" y="155.8">PC14</text>
<text x="238" y="154">GND</text>
<text x="271.7" y="154">AGND</text>
<text x="173.4" y="158.3">PC15</text>
<text x="108.5" y="165.2">GND</text>
<text x="143.5" y="165.5">STM32G473VETx</text>
<text x="162.2" y="162.1" transform="rotate(-90 162.2 162.1)">VSS</text>
<text x="164.7" y="162.1" transform="rotate(-90 164.7 162.1)">VSSA</text>
<text x="18.6" y="169.8">+3.3V</text>
<text x="54.7" y="168.5">VDDA</text>
<text x="90.2" y="169.8">VDDA</text>
<text x="24.9" y="178.7">C16</text>
<text x="60.5" y="178.7">C17</text>
<text x="77" y="178.7">C18</text>
<text x="96" y="178.7">C19</text>
<text x="112.5" y="178.7">C20</text>
<text x="158.2" y="174.9">GND AGND</text>
<text x="24.9" y="181.2">100nF(0402)</text>
<text x="60.2" y="181.2">10uF(0603)</text>
<text x="76.7" y="181.2">100nF(0402)</text>
<text x="95.8" y="181.2">10uF(0603)</text>
<text x="112.3" y="181.2">100nF(0402)</text>
<text x="19.6" y="190.9">GND</text>
<text x="71.1" y="190.9">AGND</text>
<text x="106.6" y="190.9">AGND</text>
</g>
<g font-size="1.8" fill="#a90000">
<text x="153.4" y="26.1" transform="rotate(-90 153.4 26.1)">6</text>
<text x="156" y="26.7" transform="rotate(-90 156 26.7)">24</text>
<text x="158.5" y="26.7" transform="rotate(-90 158.5 26.7)">49</text>
<text x="161" y="26.7" transform="rotate(-90 161 26.7)">64</text>
<text x="163.6" y="26.7" transform="rotate(-90 163.6 26.7)">75</text>
<text x="166.1" y="27.3" transform="rotate(-90 166.1 27.3)">100</text>
<text x="168.7" y="26.7" transform="rotate(-90 168.7 26.7)">37</text>
<text x="139.7" y="32.8">36</text>
<text x="180.3" y="32.8">20</text>
<text x="180.3" y="35.3">21</text>
<text x="41.2" y="37.8">4</text>
<text x="41.2" y="40.4">1</text>
<text x="76.8" y="37.8">3</text>
<text x="76.8" y="40.4">2</text>
<text x="139.7" y="37.8">14</text>
<text x="180.3" y="37.8">22</text>
<text x="180.3" y="40.4">25</text>
<text x="139.7" y="42.9">12</text>
<text x="139.7" y="45.5">13</text>
<text x="180.3" y="42.9">26</text>
<text x="180.3" y="45.5">27</text>
<text x="139.7" y="48">19</text>
<text x="139.7" y="50.5">10</text>
<text x="139.7" y="53.1">11</text>
<text x="180.3" y="48">28</text>
<text x="180.3" y="50.5">29</text>
<text x="180.3" y="53.1">69</text>
<text x="139.7" y="58.2">97</text>
<text x="180.3" y="55.6">70</text>
<text x="180.3" y="58.2">71</text>
<text x="139.7" y="60.7">98</text>
<text x="140.3" y="63.2">1</text>
<text x="140.3" y="65.8">2</text>
<text x="180.3" y="60.7">72</text>
<text x="180.3" y="63.2">73</text>
<text x="180.3" y="65.8">76</text>
<text x="140.3" y="68.3">3</text>
<text x="140.3" y="70.9">4</text>
<text x="180.3" y="68.3">77</text>
<text x="180.3" y="70.9">78</text>
<text x="139.7" y="75.9">38</text>
<text x="140.3" y="73.4">5</text>
<text x="180.3" y="75.9">32</text>
<text x="139.7" y="78.5">39</text>
<text x="139.7" y="81">40</text>
<text x="139.7" y="83.6">41</text>
<text x="180.3" y="78.5">33</text>
<text x="180.3" y="81">34</text>
<text x="180.3" y="83.6">90</text>
<text x="139.7" y="86.1">42</text>
<text x="139.7" y="88.6">43</text>
<text x="180.3" y="86.1">91</text>
<text x="180.3" y="88.6">92</text>
<text x="53.9" y="95">1</text>
<text x="63.2" y="92.1" transform="rotate(-90 63.2 92.1)">3</text>
<text x="139.7" y="91.2">44</text>
<text x="139.7" y="93.7">45</text>
<text x="180.3" y="91.2">93</text>
<text x="180.3" y="93.7">94</text>
<text x="53.9" y="97.5">4</text>
<text x="53.9" y="100.1">5</text>
<text x="71.7" y="97.5">7</text>
<text x="71.7" y="100.1">6</text>
<text x="139.7" y="96.3">46</text>
<text x="139.7" y="101.3">82</text>
<text x="180.3" y="96.3">95</text>
<text x="180.3" y="98.8">96</text>
<text x="180.3" y="101.3">47</text>
<text x="53.9" y="102.6">8</text>
<text x="63.2" y="107.4" transform="rotate(-90 63.2 107.4)">2</text>
<text x="139.7" y="103.9">83</text>
<text x="139.7" y="106.4">84</text>
<text x="180.3" y="103.9">50</text>
<text x="180.3" y="106.4">51</text>
<text x="139.7" y="109">85</text>
<text x="139.7" y="111.5">86</text>
<text x="180.3" y="109">52</text>
<text x="180.3" y="111.5">53</text>
<text x="139.7" y="114">87</text>
<text x="139.7" y="116.6">88</text>
<text x="139.7" y="119.1">89</text>
<text x="180.3" y="114">54</text>
<text x="180.3" y="119.1">15</text>
<text x="139.7" y="121.7">55</text>
<text x="139.7" y="124.2">56</text>
<text x="180.3" y="121.7">16</text>
<text x="180.3" y="124.2">17</text>
<text x="139.7" y="126.7">57</text>
<text x="139.7" y="129.3">58</text>
<text x="139.7" y="131.8">59</text>
<text x="180.3" y="126.7">18</text>
<text x="180.3" y="129.3">30</text>
<text x="180.3" y="131.8">31</text>
<text x="139.7" y="134.4">60</text>
<text x="139.7" y="136.9">61</text>
<text x="180.3" y="134.4">65</text>
<text x="180.3" y="136.9">66</text>
<text x="139.7" y="139.4">62</text>
<text x="180.3" y="139.4">67</text>
<text x="180.3" y="142">68</text>
<text x="180.3" y="144.5">79</text>
<text x="180.3" y="147.1">80</text>
<text x="180.3" y="149.6">81</text>
<text x="180.9" y="152.1">7</text>
<text x="180.9" y="154.7">8</text>
<text x="180.9" y="157.2">9</text>
<text x="161" y="166.4" transform="rotate(-90 161 166.4)">23</text>
<text x="163.6" y="166.4" transform="rotate(-90 163.6 166.4)">35</text>
</g>
<g font-size="1.8" fill="#0000c2">
<text x="209.8" y="39">ADC1_IN3</text>
<text x="209.8" y="41.5">ADC1_IN4</text>
<text x="209.8" y="51.7">ADC2_IN4</text>
<text x="209.8" y="54.2">ADC5_IN2</text>
<text x="209.8" y="56.5">ADC5_IN1</text>
<text x="106.4" y="76.8">ADC3_IN4</text>
<text x="209.3" y="72.3">TIM8_CH1</text>
<text x="96.1" y="79.4">[BLDC_1]</text>
<text x="106.1" y="82.2">TIM1_CH1</text>
<text x="106.2" y="79.6">TIM1_CH1N</text>
<text x="209.3" y="79.6">ADC3_IN1</text>
<text x="106.1" y="87.2">TIM1_CH2</text>
<text x="106.2" y="89.8">TIM1_CH3N</text>
<text x="106.2" y="84.7">TIM1_CH2N</text>
<text x="209.3" y="89.8">TIM8_CH3N</text>
<text x="106.1" y="92.3">TIM1_CH3</text>
<text x="106.4" y="95.1">ADC4_IN1</text>
<text x="209.3" y="99.9">TIM8_CH3</text>
<text x="106" y="107.8">TIM8_BKIN</text>
<text x="106.1" y="105.3">TIM8_CH4</text>
<text x="106.2" y="102.7">TIM8_CH4N</text>
<text x="208.9" y="103">TIM1_BKIN</text>
<text x="106.8" y="125.3">ADC5_IN12</text>
<text x="106.8" y="122.8">ADC5_IN13</text>
<text x="106.9" y="135.8">TIM4_CH2</text>
<text x="106.9" y="133.2">TIM4_CH1</text>
<text x="209" y="135.5">TIM3_CH1</text>
<text x="106.9" y="138.3">TIM4_CH3</text>
<text x="209" y="138">TIM3_CH2</text>
<text x="209" y="140.6">TIM3_CH3</text>
<text x="212.2" y="143.1">Dip</text>
<text x="216.4" y="143.1">SW</text>
<text x="24" y="146.7">VDD</text>
<text x="209.1" y="145.7">TIM8_CH1N</text>
<text x="186.3" y="157.1">OSC32</text>
<text x="24.4" y="172.8">VBAT</text>
<text x="59.8" y="172.1">VDDA</text>
<text x="94.9" y="172.8">VREF+</text>
</g>
</svg>
